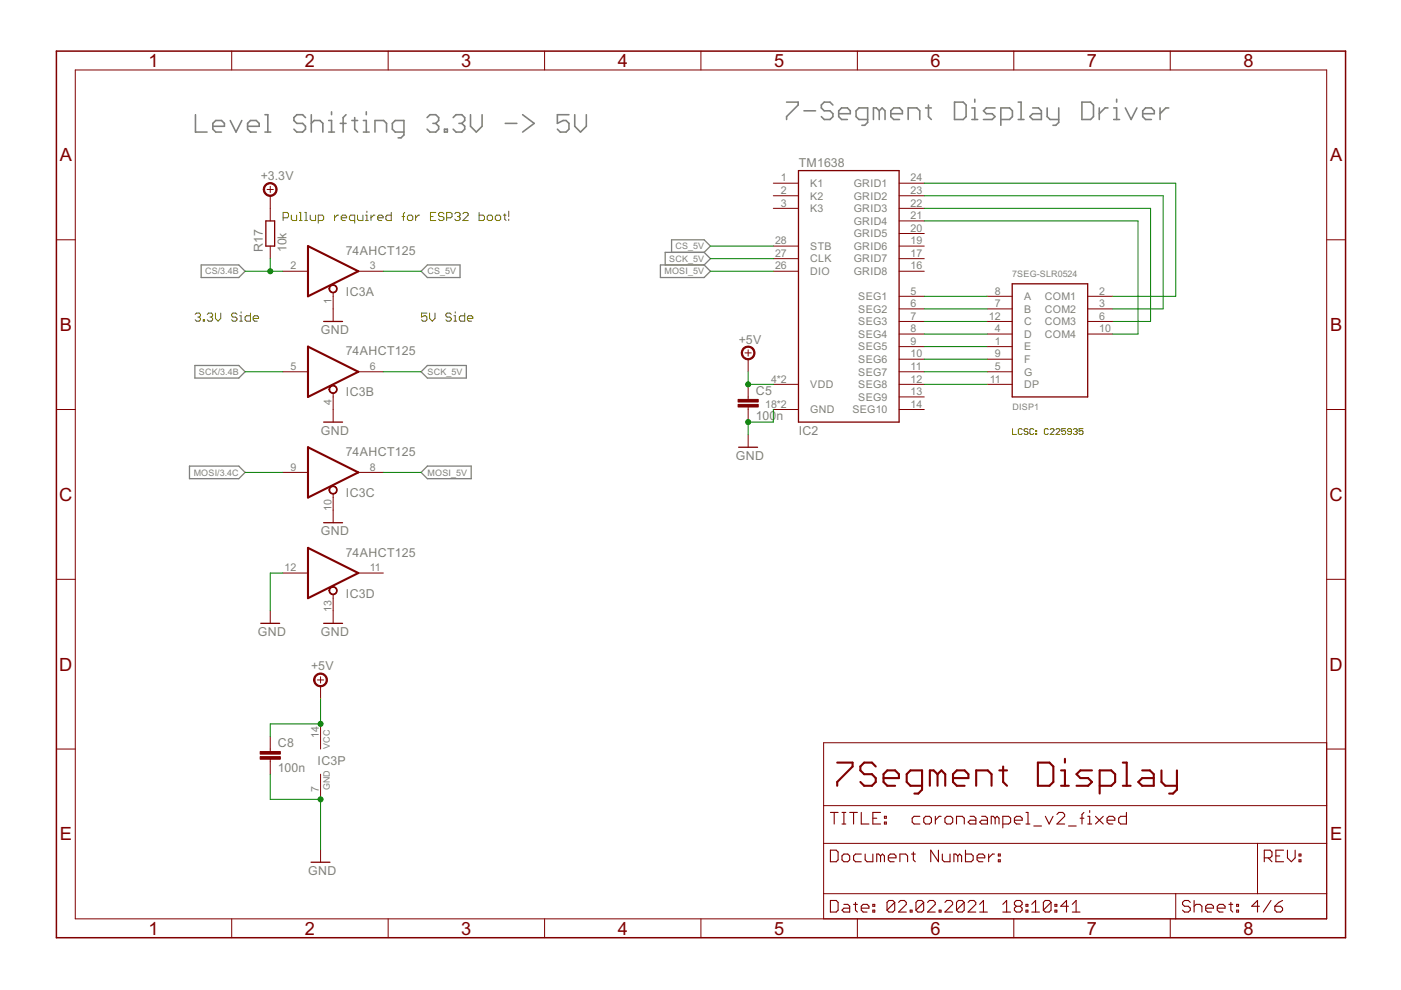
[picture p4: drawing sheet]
<svg xmlns="http://www.w3.org/2000/svg" width="297mm" height="210mm" viewBox="0 0 297 210" stroke-linecap="round" stroke-linejoin="round" font-family="sans-serif">
<g fill="none" stroke="#808000" stroke-width=".21">
<path d="M60 46.2h.9l.3-.3v-.6l-.3-.3h-.9v1.8M61.8 45.6v.9l.2 .3h.9v-1.2M63.5 45h.3v1.8M63.5 46.8h.6M64.6 45h.3v1.8M64.6 46.8h.6M65.8 45.6v.9l.3 .3h.8v-1.2M67.5 46.8h.8l.3-.3v-.6l-.3-.3h-.8v1.7M70.9 45.6v1.2M71.8 45.6h-.3l-.6 .6M72.3 46.2h1.2v-.3l-.3-.3h-.6l-.3 .3v.6l.3 .3h.6M75.2 46.8h-.8l-.3-.3v-.6l.3-.3h.8v1.7"/>
<path d="M75.8 45.6v.9l.3 .3h.8v-1.2M77.5 46.8h.6M77.5 45.6h.3v1.2M77.8 44.8v.2M78.7 45.6v1.2M79.5 45.6h-.3l-.5 .6M80.1 46.2h1.1v-.3l-.3-.3h-.5l-.3 .3v.6l.3 .3h.5M83 45v1.8h-.9l-.3-.3v-.6l.3-.3h.9M85.2 45.9h.6M85.8 45l-.3 .3v1.5M86.4 45.9l.3-.3h.5l.3 .3v.6l-.3 .3h-.5l-.3-.3zM88.1 45.6v1.2"/>
<path d="M89 45.6h-.3l-.6 .6M91.3 45.9h.5M92.4 45h-1.1v1.8h1.1M94.1 45.3l-.3-.3h-.5l-.3 .3v.3l.3 .3h.5l.3 .3v.3l-.3 .3h-.5l-.3-.3M94.7 46.2h.8l.3-.3v-.6l-.3-.3h-.8v1.8M96.4 45.3l.3-.3h.6l.3 .3v.3l-.3 .3M97 45.9h.3M97.3 45.9l.3 .3v.3l-.3 .3h-.6l-.3-.3M98.1 45.3l.3-.3h.6l.3 .3v.3l-1.2 1.2h1.2M101.6 45v1.8h.8l.3-.3v-.6l-.3-.3h-.8M103.6 45.6h.5l.3 .3v.6l-.3 .3h-.5l-.3-.3v-.6zM105.3 45.6h.6l.3 .3v.6l-.3 .3h-.6l-.3-.3v-.6z"/>
<path d="M106.7 45.6h.6M107 45.3v1.2l.3 .3M107.9 44.8v1.1M107.9 46.5v.3M41.4 66.7l.3-.3h.5l.3 .3v.3l-.3 .2M41.9 67.2h.3M42.2 67.2l.3 .3v.3l-.3 .3h-.5l-.3-.3M43.1 67.8h.3v.3h-.3zM43.9 66.7l.3-.3h.6l.3 .3v.3l-.3 .2M44.5 67.2h.3M44.8 67.2l.3 .3v.3l-.3 .3h-.6l-.3-.3M45.7 66.4v1.1l.5 .6 .6-.6v-1.1"/>
<path d="M50.2 66.7l-.2-.3h-.6l-.3 .3v.3l.3 .2h.6l.2 .3v.3l-.2 .3h-.6l-.3-.3M50.8 68.1h.6M50.8 67h.3v1.1M51.1 66.1v.3M53.1 66.4v1.7h-.8l-.3-.3v-.6l.3-.2h.8M53.7 67.5h1.1v-.3l-.3-.2h-.5l-.3 .2v.6l.3 .3h.5M90.5 66.4h-1.1v.8l.8-.2 .3 .2v.6l-.3 .3h-.5l-.3-.3M91.1 66.4v1.1l.6 .6 .5-.6v-1.1M95.7 66.7l-.3-.3h-.6l-.3 .3v.3l.3 .2h.6l.3 .3v.3l-.3 .3h-.6l-.3-.3M96.2 68.1h.6M96.2 67h.3v1.1M96.5 66.1v.3"/>
<path d="M98.5 66.4v1.7h-.8l-.3-.3v-.6l.3-.2h.8M99.1 67.5h1.1v-.3l-.2-.2h-.6l-.3 .2v.6l.3 .3h.6M214.7 90.9v1.2h.8M216.7 91.1l-.2-.2h-.4l-.2 .2v.8l.2 .2h.4l.2-.2M218 91.1l-.3-.2h-.4l-.2 .2 .2 .4h.4l.3 .2-.3 .4h-.4l-.2-.2M219.2 91.1l-.2-.2h-.4l-.2 .2v.8l.2 .2h.4l.2-.2M219.6 91.9h.2v.2h-.2zM219.6 91.3h.2v.2h-.2zM222.2 91.1l-.2-.2h-.4l-.2 .2v.8l.2 .2h.4l.2-.2M222.7 91.1l.2-.2h.4l.2 .2v.2l-.8 .8h.8M223.9 91.1l.2-.2h.4l.2 .2v.2l-.8 .8h.8M225.9 90.9h-.8v.6l.4-.2 .4 .2v.4l-.2 .2h-.4l-.2-.2"/>
<path d="M227.2 91.5h-.7l-.2-.2 .2-.4h.4l.3 .2v.8l-.3 .2h-.4l-.2-.2M227.6 91.1l.2-.2h.4l.2 .2-.2 .4M228 91.5h.2M228.2 91.5l.2 .2-.2 .4h-.4l-.2-.2M229.6 90.9h-.8v.6l.4-.2 .4 .2v.4l-.2 .2h-.4l-.2-.2"/>
</g>
<g fill="none" stroke="#808080" stroke-width=".34">
<path d="M41.4 24.3v3.7h2.5M45.1 26.8h2.5v-.6l-.6-.7h-1.3l-.6 .7v1.2l.6 .6h1.3M48.8 25.5l1.2 2.5 1.3-2.5M52.5 26.8h2.4v-.6l-.6-.7h-1.2l-.6 .7v1.2l.6 .6h1.2M56.2 28h1.2M56.2 24.3h.6v3.7M64.8 24.9l-.6-.6h-1.3l-.6 .6v.6l.6 .7h1.3l.6 .6v.6l-.6 .6h-1.3l-.6-.6M66 26.2l.6-.7h1.2l.7 .7v1.8M66 24.3v3.7M69.7 28h1.2M69.7 25.5h.6v2.5M70.3 23.7v.6"/>
<path d="M72.1 26.2h1.3M73.4 24.3l-.7 .6v3.1M74.6 25.5h1.2M75.2 24.9v2.5l.6 .6M77 28h1.3M77 25.5h.7v2.5M77.7 23.7v.6M79.5 28v-2.5h1.8l.7 .7v1.8M85.6 28h-1.8l-.6-.6v-1.2l.6-.7h1.8v3.1l-.6 .6h-.6M90.6 24.9l.6-.6h1.2l.6 .6v.6l-.6 .7M91.8 26.2h.6M92.4 26.2l.6 .6v.6l-.6 .6h-1.2l-.6-.6"/>
<path d="M94.2 27.4h.6v.6h-.6zM96.1 24.9l.6-.6h1.2l.6 .6v.6l-.6 .7M97.3 26.2h.6M97.9 26.2l.6 .6v.6l-.6 .6h-1.2l-.6-.6M99.8 24.3v2.5l1.2 1.2 1.2-1.2v-2.5M107.1 26.2h2.5M110.8 24.3l2.5 1.9-2.5 1.8M120.6 24.3h-2.4v1.9l1.2-.7h.6l.6 .7v1.2l-.6 .6h-1.2l-.6-.6M121.9 24.3v2.5l1.2 1.2 1.2-1.2v-2.5M166.8 21.7h2.4v.6l-2.4 2.4v.6M170.5 23.5h2.4M176.6 22.3l-.6-.6h-1.2l-.7 .6v.6l.7 .6h1.2l.6 .6v.6l-.6 .6h-1.2l-.7-.6"/>
<path d="M177.8 24.1h2.5v-.6l-.6-.6h-1.3l-.6 .6v1.2l.6 .6h1.3M184 25.3h-1.9l-.6-.6v-1.2l.6-.6h1.9v3.1l-.7 .6h-.6M186.4 23.5l-.6-.6h-.6v2.4M186.4 23.5l.6-.6 .6 .6v1.8M186.4 23.5v1.8M188.9 24.1h2.4v-.6l-.6-.6h-1.2l-.6 .6v1.2l.6 .6h1.2M192.6 25.3v-2.4h1.8l.6 .6v1.8M196.2 22.9h1.3M196.8 22.3v2.4l.7 .6M202.4 21.7h1.8l.6 .6v2.4l-.6 .6h-1.8zM206.1 25.3h1.2M206.1 22.9h.6v2.4"/>
<path d="M206.7 21v.7M211 22.9h-1.9l-.6 .6 .6 .6h1.3l.6 .6-.6 .6h-1.9M212.2 25.3h1.8l.7-.6v-1.2l-.7-.6h-1.8v3.7M215.9 21.7h.6v3.6M215.9 25.3h1.2M218.9 22.9h1.3l.6 .6v1.8h-1.9l-.6-.6 .6-.6h1.9M222 22.9v1.8l.6 .6h1.9M224.5 22.9v3.1l-.6 .6h-.7M229.4 21.7h1.8l.6 .6v2.4l-.6 .6h-1.8zM233.1 22.9v2.4M234.9 22.9h-.6l-1.2 1.2M236.1 25.3h1.3"/>
<path d="M236.1 22.9h.6v2.4M236.7 21v.7M238.6 22.9l1.2 2.4 1.2-2.4M242.3 24.1h2.4v-.6l-.6-.6h-1.2l-.6 .6v1.2l.6 .6h1.2M246 22.9v2.4M247.8 22.9h-.6l-1.2 1.2"/>
</g>
<path d="M42.7 56.2h7.9l1.4 1.3-1.4 1.3h-7.9zM90.6 56.2h6.9v2.6h-6.9l-1.3-1.3zM140 56.2h9.3l1.3 1.3-1.3 1.3h-9.3zM142.4 53.5v-2.7h6.9l1.3 1.4-1.3 1.3M149.3 53.5h-8.3v2.7M149.3 53.5l1.3 1.3-1.3 1.4M41.3 77.5h9.3l1.4 1.3-1.4 1.4h-9.3zM90.6 77.5h8.3v2.7h-8.3l-1.3-1.4zM40.2 98.8h10.4l1.4 1.4-1.4 1.3h-10.4zM90.6 98.8h9.3v2.7h-9.3l-1.3-1.3z" fill="none" stroke="#808080" stroke-width=".28"/>
<g fill="none" stroke="#800000" stroke-width=".44">
<path d="M65.3 52.2l10.7 5.3-10.7 5.3zM65.3 73.5l10.7 5.3-10.7 5.4zM65.3 94.8l10.7 5.4-10.7 5.3zM65.3 116.2l10.7 5.3-10.7 5.3zM177.5 161.7h3.3v.8l-3.3 3.3v.8M185.7 162.5l-.8-.8h-1.7l-.8 .8v.8l.8 .8h1.7l.8 .9v.8l-.8 .8h-1.7l-.8-.8M187.3 165h3.3v-.9l-.8-.8h-1.7l-.8 .8v1.7l.8 .8h1.7M195.5 166.6h-2.5l-.8-.8v-1.7l.8-.8h2.5v4.1l-.8 .9h-.8M198.8 164.1l-.8-.8h-.9v3.3M198.8 164.1v2.5M198.8 164.1l.8-.8 .8 .8v2.5M202.1 165h3.2v-.9l-.8-.8h-1.6l-.8 .8v1.7l.8 .8h1.6"/>
<path d="M207 166.6v-3.3h2.4l.8 .8v2.5M211.9 163.3h1.6M212.7 162.5v3.3l.8 .8M220 161.7h2.5l.8 .8v3.3l-.8 .8h-2.5zM225 166.6h1.6M225 163.3h.8v3.3M225.8 160.9v.8M231.5 163.3h-2.4l-.9 .8 .9 .9h1.6l.8 .8-.8 .8h-2.5M233.2 166.6h2.4l.8-.8v-1.7l-.8-.8h-2.4v5M238.1 161.7h.8v4.9M238.1 166.6h1.6M242.2 163.3h1.6l.8 .8v2.5h-2.4l-.9-.8 .9-.8h2.4"/>
<path d="M246.3 163.3v2.5l.8 .8h2.4M249.5 163.3v4.1l-.8 .9h-.8"/>
</g>
<g fill="none" stroke="#800000" stroke-width=".21">
<path d="M16 14.8h265.3v180h-265.3zM49.1 10.8v4M82.3 10.8v4M115.5 10.8v4M148.6 10.8v4M181.8 10.8v4M214.9 10.8v4M248.1 10.8v4M57.3 39.5v1.3M164 38.8h5.3M190.6 38.8h5.4M12 50.8h4"/>
<path d="M56.6 40.2h1.4M57.3 41.5v5.3M57.3 52.2v2.6M60 57.5h5.3M76 57.5h5.3M164 41.5h5.3M164 44.2h5.3M164 52.2h5.3M164 54.8h5.3M164 57.5h5.3M190.6 41.5h5.4M190.6 44.2h5.4"/>
<path d="M190.6 46.8h5.4M190.6 49.5h5.4M190.6 52.2h5.4M190.6 54.8h5.4M190.6 57.5h5.4M281.3 50.8h4M60 78.8h5.3M70.6 62v6.2M76 78.8h5.3M157.9 74.8h1.4M158.6 74.2v1.3M158.6 76.2v2.6"/>
<path d="M190.6 62.8h5.4M190.6 65.5h5.4M190.6 68.2h5.4M190.6 70.8h5.4M190.6 73.5h5.4M190.6 76.2h5.4M190.6 78.8h5.4M209.3 62.8h5.3M209.3 65.5h5.3M209.3 68.2h5.3M209.3 70.8h5.3M209.3 73.5h5.3"/>
<path d="M209.3 76.2h5.3M209.3 78.8h5.3M230.6 62.8h5.3M230.6 65.5h5.3M230.6 68.2h5.3M230.6 70.8h5.3M12 86.8h4M70.6 83.4v6.1M158.6 81.5v3.2M158.6 86.3v3.2M158.6 92.2v2.6M164 86.8h5.3"/>
<path d="M164 81.5h5.3M190.6 86.8h5.4M190.6 81.5h5.4M190.6 84.2h5.4M209.3 81.5h5.3M281.3 86.8h4M60 100.2h5.3M70.6 104.7v6.1M76 100.2h5.3M12 122.8h4M57.3 129.5v2.7M60 121.5h5.3"/>
<path d="M70.6 126v6.2M76 121.5h5.3M281.3 122.8h4M12 158.8h4M57.3 156.1v3.3M67.3 144.2h1.3M68 143.5v1.3M68 145.5v2.7M68 153.5v5.3M281.3 157.5h-106.7v37.3M281.3 158.8h4M57.3 161v3.1"/>
<path d="M68 164.1v5.4M174.6 178.8h106.7M174.6 170.8h106.7M266.6 178.8v10.7M49.1 194.8v4M68 180.1v2.7M82.3 194.8v4M115.5 194.8v4M148.6 194.8v4M174.6 189.5h106.7M181.8 194.8v4M214.9 194.8v4"/>
<path d="M248.1 194.8v4M249.3 189.5v5.3"/>
</g>
<g fill="none" stroke="#800000" stroke-width=".23">
<path d="M176.1 172.3h1.6M176.9 172.3v2.4M178.5 172.3h.8M178.5 174.7h.8M178.9 172.3v2.4M180.1 172.3h1.7M181 172.3v2.4M182.6 172.3v2.4h1.6M185.1 173.5h.8M186.7 172.3h-1.6v2.4h1.6M187.5 174.3h.4v.4h-.4zM187.5 173.1h.4v.4h-.4z"/>
<path d="M195 173.1h-1.2l-.4 .4v.8l.4 .4h1.2M196.3 173.1h.8l.4 .4v.8l-.4 .4h-.8l-.4-.4v-.8zM198.3 173.1v1.6M199.5 173.1h-.4l-.8 .8M200.3 173.5l.5-.4h.8l.4 .4v.8l-.4 .4h-.8l-.5-.4zM202.8 174.7v-1.6h1.2l.4 .4v1.2M205.7 173.1h.8l.4 .4v1.2h-1.2l-.4-.4 .4-.4h1.2M208.1 173.1h.8l.5 .4v1.2h-1.3l-.4-.4 .4-.4h1.3M211 173.5l-.4-.4h-.4v1.6M211 173.5v1.2M211 173.5l.4-.4 .4 .4v1.2M212.6 174.7h1.2l.5-.4v-.8l-.5-.4h-1.2v2.4"/>
<path d="M215.1 173.9h1.6v-.4l-.4-.4h-.8l-.4 .4v.8l.4 .4h.8M217.5 172.3h.5v2.4M217.5 174.7h.9M219.2 175.1h1.6M221.6 173.1l.8 1.6 .9-1.6M224.1 172.7l.4-.4h.8l.4 .4v.4l-1.6 1.6h1.6M226.5 175.1h1.7M229 173.5h.8M229.8 172.3l-.4 .4v2M230.6 174.7h.9M230.6 173.1h.4v1.6M231 171.9v.4"/>
<path d="M232.3 173.1l1.6 1.6M233.9 173.1l-1.6 1.6M234.7 173.9h1.7v-.4l-.5-.4h-.8l-.4 .4v.8l.4 .4h.8M238.8 172.3v2.4h-1.2l-.4-.4v-.8l.4-.4h1.2M176.1 180.3h1.2l.4 .4v1.6l-.4 .4h-1.2zM176.1 190.9h1.2l.4 .4v1.7l-.4 .4h-1.2zM178.5 181.5l.4-.4h.8l.4 .4v.8l-.4 .4h-.8l-.4-.4zM178.9 191.7h.8l.4 .5v1.2h-1.2l-.4-.4 .4-.4h1.2M181 191.7h.8M181.4 191.3v1.7l.4 .4M182.6 192.6h1.6v-.4l-.4-.5h-.8l-.4 .5v.8l.4 .4h.8M182.6 181.1h-1.2l-.4 .4v.8l.4 .4h1.2"/>
<path d="M183.4 181.1v1.2l.4 .4h1.3v-1.6M185.1 193h.4v.4h-.4zM185.1 191.7h.4v.5h-.4zM186.7 181.5l-.4-.4h-.4v1.6M186.7 181.5l.4-.4 .4 .4v1.2M186.7 181.5v1.2M188.3 181.9h1.7v-.4l-.4-.4h-.9l-.4 .4v.8l.4 .4h.9M189.7 191.3v1.7l-.4 .4h-.8l-.4-.4M189.7 191.3l-.4-.4h-.8l-.4 .4v1.7M189.7 191.3l-1.6 1.7M190.5 191.3l.4-.4h.8l.5 .4v.4l-1.7 1.7h1.7M190.8 182.7v-1.6h1.2l.4 .4v1.2"/>
<path d="M193 193h.4v.4h-.4zM193.3 181.1h.8M193.7 180.7v1.6l.4 .4M195.8 191.3v1.7l-.4 .4h-.8l-.4-.4M195.8 191.3l-.4-.4h-.8l-.4 .4v1.7M195.8 191.3l-1.6 1.7M196.7 191.3l.4-.4h.8l.4 .4v.4l-1.6 1.7h1.6M199 180.3v2.4l-1.7-2.4v2.4M199.1 193h.4v.4h-.4zM199.8 181.1v1.2l.4 .4h1.2v-1.6M200.3 191.3l.4-.4h.9l.4 .4v.4l-1.7 1.7h1.7M203.1 181.5l-.5-.4h-.4v1.6"/>
<path d="M203.1 181.5v1.2M203.1 181.5l.4-.4 .4 .4v1.2M204.4 191.3v1.7l-.4 .4h-.8l-.4-.4M204.4 191.3l-.4-.4h-.8l-.4 .4v1.7M204.4 191.3l-1.6 1.7M204.7 180.3v2.4h1.2l.4-.4v-.8l-.4-.4h-1.2M205.3 191.3l.4-.4h.8l.4 .4v.4l-1.6 1.7h1.6M207.2 181.9h1.6v-.4l-.4-.4h-.8l-.4 .4v.8l.4 .4h.8M207.7 193.4h1.6M207.7 191.7l.8-.8v2.5M209.6 181.1v1.6M210.8 181.1h-.4l-.8 .8"/>
<path d="M211.7 182.3h.4v.4h-.4zM211.7 181.1h.4v.4h-.4zM212.6 193.4h1.6M212.6 191.7l.8-.8v2.5M215.5 192.2l-.4 .4v.4l.4 .4h.8l.4-.4v-.4l-.4-.4M215.5 192.2l-.4-.5v-.4l.4-.4h.8l.4 .4v.4l-.4 .5M215.5 192.2h.8M217.5 193h.4v.4h-.4zM217.5 191.7h.4v.5h-.4zM218.8 193.4h1.6M218.8 191.7l.8-.8v2.5M222.8 191.3v1.7l-.4 .4h-.8l-.4-.4"/>
<path d="M222.8 191.3l-.4-.4h-.8l-.4 .4v1.7M222.8 191.3l-1.6 1.7M223.7 193h.4v.4h-.4zM223.7 191.7h.4v.5h-.4zM226.5 192.2h-1.6l1.2-1.3v2.5M227.4 193.4h1.6M227.4 191.7l.8-.8v2.5M252.4 191.3l-.5-.4h-.8l-.4 .4v.4l.4 .5h.8l.5 .4v.4l-.5 .4h-.8l-.4-.4M253.2 192.2l.4-.5h.8l.4 .5v1.2M253.2 190.9v2.5M255.6 192.6h1.7v-.4l-.4-.5h-.8l-.5 .5v.8l.5 .4h.8M258.1 192.6h1.6v-.4l-.4-.5h-.8l-.4 .5v.8l.4 .4h.8"/>
<path d="M260.5 191.7h.9M261 191.3v1.7l.4 .4M262.2 193h.4v.4h-.4zM262.2 191.7h.4v.5h-.4zM267 192.2h-1.6l1.2-1.3v2.5M268.1 181.9h1.2l.4-.4v-.8l-.4-.4h-1.2v2.4M268.9 181.9l.8 .8M269.5 190.9l-1.7 2.5M270.3 192.2h1.2l.4 .4v.4l-.4 .4h-.8l-.4-.4zM270.5 181.5h.8M271.9 190.9l-.8 .4-.8 .9M272.1 180.3h-1.6v2.4h1.6"/>
<path d="M273 180.3v1.6l.8 .8 .8-.8v-1.6M275.4 182.3h.4v.4h-.4zM275.4 181.1h.4v.4h-.4z"/>
</g>
<path d="M12 10.8h273.3v188h-273.3z" fill="none" stroke="#800000" stroke-width=".32"/>
<path d="M169.3 36.2h21.3v53.3h-21.3zM56.4 46.8h1.8v5.4h-1.8zM68.6 68.2h4M214.6 60.2h16v24h-16zM68.6 89.5h4M156.6 94.8h4M68.6 110.8h4M55.3 132.2h4M68.6 132.2h4M66 182.8h4" fill="none" stroke="#800000" stroke-width=".28"/>
<g fill="#800000" stroke="#800000" stroke-width=".21">
<path d="M157.5 73.9a1.46 1.46 0 0 1 2.4 .1 1.46 1.46 0 0 1-.9 2.2 1.46 1.46 0 0 1-1.8-1.4h.2a1.2 1.2 0 0 1 1.7-1.1 1.2 1.2 0 0 1 .3 2 1.2 1.2 0 0 1-1.9-.6l-.1-.3h-.2z" fill-rule="evenodd"/>
<path d="M70.1 60.5a.88 .88 0 0 1 1.3 .4 .88 .88 0 0 1-.6 1.2 .88 .88 0 0 1-1.1-.9h.2a.72 .72 0 0 1 1.1-.6 .72 .72 0 0 1 .1 1.2 .72 .72 0 0 1-1.2-.4v-.2h-.2l.1-.2z" fill-rule="evenodd"/>
<path d="M69.9 82a.88 .88 0 0 1 1.4 0 .88 .88 0 0 1-.4 1.4 .88 .88 0 0 1-1.2-.8h.2a.72 .72 0 0 1 1.1-.6 .72 .72 0 0 1 .1 1.2 .72 .72 0 0 1-1.2-.4v-.2h-.2z" fill-rule="evenodd"/>
<path d="M69.9 103.4a.88 .88 0 0 1 1.4 0 .88 .88 0 0 1-.4 1.3 .88 .88 0 0 1-1.2-.8h.2a.72 .72 0 0 1 1.1-.6 .72 .72 0 0 1 .1 1.2 .72 .72 0 0 1-1.2-.4v-.2h-.2z" fill-rule="evenodd"/>
<path d="M66.9 143.2a1.47 1.47 0 0 1 2.3 .2 1.47 1.47 0 0 1-.9 2.2 1.47 1.47 0 0 1-1.8-1.4h.3a1.2 1.2 0 0 1 1.6-1.2 1.2 1.2 0 0 1 .3 2 1.2 1.2 0 0 1-1.9-.6v-.2h-.3z" fill-rule="evenodd"/>
<path d="M56.2 39.2a1.47 1.47 0 0 1 2.3 .2 1.47 1.47 0 0 1-.8 2.2 1.47 1.47 0 0 1-1.9-1.4h.3a1.2 1.2 0 0 1 1.7-1.2 1.2 1.2 0 0 1 .3 2 1.2 1.2 0 0 1-2-.6v-.2h-.3z" fill-rule="evenodd"/>
<path d="M69.9 124.7a.88 .88 0 0 1 1.4 0 .88 .88 0 0 1-.4 1.4 .88 .88 0 0 1-1.2-.9h.2a.72 .72 0 0 1 1.1-.6 .72 .72 0 0 1 .1 1.2 .72 .72 0 0 1-1.2-.3v-.3h-.2z" fill-rule="evenodd"/>
</g>
<g fill="#800000" stroke="#800000" stroke-width=".21">
<path d="M156.5 85.7h4.3v.6h-4.3z"/>
<path d="M156.5 84.7h4.3v.5h-4.3z"/>
<path d="M55.2 160.4h4.2v.6h-4.2z"/>
<path d="M55.2 159.3h4.2v.6h-4.2z"/>
</g>
<g fill="none" stroke="#008000" stroke-width=".21">
<path d="M196 38.8h53.3v24h-13.4M52 57.5h8M57.3 54.8v2.7M81.3 57.5h8M150.6 52.2h13.4M150.6 57.5h13.4M150.6 54.8h13.4M196 41.5h50.6v24h-10.7M196 46.8h45.3v24h-5.4M196 44.2h47.9v24h-8M52 78.8h8M81.3 78.8h8"/>
<path d="M158.6 78.8v2.7h5.4M196 62.8h13.3M196 65.5h13.3M196 70.8h13.3M196 68.2h13.3M196 73.5h13.3M196 76.2h13.3M196 78.8h13.3M164 86.8v2.7h-5.4v2.7M196 81.5h13.3M52 100.2h8M81.3 100.2h8"/>
<path d="M60 121.5h-2.7v8M68 148.2v5.3h-10.7v2.6M57.3 164.1v5.4h10.7v10.6"/>
</g>
<g fill="#008000" stroke="#008000" stroke-width=".21">
<circle cx="158.6" cy="81.5" r=".53"/>
<circle cx="68" cy="153.5" r=".53"/>
<circle cx="158.6" cy="89.5" r=".53"/>
<circle cx="68" cy="169.5" r=".53"/>
<circle cx="57.3" cy="57.5" r=".53"/>
</g>
<g font-size="4.3" fill="#800000">
<text x="31.5" y="14.2">1</text>
<text x="64.6" y="14.2">2</text>
<text x="97.8" y="14.2">3</text>
<text x="131" y="14.2">4</text>
<text x="164.1" y="14.2">5</text>
<text x="197.3" y="14.2">6</text>
<text x="230.5" y="14.2">7</text>
<text x="263.6" y="14.2">8</text>
<text x="12.7" y="34.2">A</text>
<text x="282" y="34.2">A</text>
<text x="12.7" y="70.2">B</text>
<text x="282" y="70.2">B</text>
<text x="12.6" y="106.2">C</text>
<text x="281.9" y="106.2">C</text>
<text x="12.6" y="142.2">D</text>
<text x="281.9" y="142.2">D</text>
<text x="12.7" y="178.2">E</text>
<text x="282" y="178.2">E</text>
<text x="31.5" y="198.2">1</text>
<text x="64.6" y="198.2">2</text>
<text x="97.8" y="198.2">3</text>
<text x="131" y="198.2">4</text>
<text x="164.1" y="198.2">5</text>
<text x="197.3" y="198.2">6</text>
<text x="230.5" y="198.2">7</text>
<text x="263.6" y="198.2">8</text>
</g>
<g font-size="2.9" fill="#808080">
<text x="169.3" y="35.4">TM1638</text>
<text x="55.3" y="38.2">+3.3V</text>
<text x="55.7" y="53.5" transform="rotate(-90 55.7 53.5)">R17</text>
<text x="60.8" y="53.5" transform="rotate(-90 60.8 53.5)">10k</text>
<text x="73.3" y="54">74AHCT125</text>
<text x="73.3" y="62.7">IC3A</text>
<text x="68" y="70.8">GND</text>
<text x="73.3" y="75.4">74AHCT125</text>
<text x="156.6" y="72.8">+5V</text>
<text x="160.3" y="83.8">C5</text>
<text x="73.3" y="84">IC3B</text>
<text x="160.2" y="89.1">100</text>
<text x="164.6" y="89.1">n</text>
<text x="68" y="92.2">GND</text>
<text x="169.3" y="92.2">IC2</text>
<text x="73.3" y="96.7">74AHCT125</text>
<text x="156" y="97.5">GND</text>
<text x="73.3" y="105.4">IC3C</text>
<text x="68" y="113.5">GND</text>
<text x="73.3" y="118">74AHCT125</text>
<text x="73.3" y="126.7">IC3D</text>
<text x="54.7" y="134.8">GND</text>
<text x="68" y="134.8">GND</text>
<text x="66" y="142.2">+5V</text>
<text x="58.9" y="158.4">C8</text>
<text x="58.9" y="163.8">100n</text>
<text x="67.3" y="162.2">IC3P</text>
<text x="65.3" y="185.5">GND</text>
</g>
<g font-size="2.5" fill="#808080">
<text x="165.6" y="38.5">1</text>
<text x="165.6" y="41.1">2</text>
<text x="171.8" y="39.6">K1</text>
<text x="181" y="39.6">GRID1</text>
<text x="193.1" y="38.5">24</text>
<text x="193.1" y="41.1">23</text>
<text x="165.6" y="43.8">3</text>
<text x="171.8" y="42.3">K2</text>
<text x="171.8" y="45">K3</text>
<text x="181" y="42.3">GRID2</text>
<text x="181" y="45">GRID3</text>
<text x="181" y="47.6">GRID4</text>
<text x="193.1" y="43.8">22</text>
<text x="193.1" y="46.5">21</text>
<text x="164.3" y="51.8">28</text>
<text x="171.8" y="53">STB</text>
<text x="181" y="50.3">GRID5</text>
<text x="181" y="53">GRID6</text>
<text x="193.1" y="49.1">20</text>
<text x="193.1" y="51.8">19</text>
<text x="61.6" y="57.1">2</text>
<text x="78.4" y="57.1">3</text>
<text x="164.3" y="57.1">26</text>
<text x="164.3" y="54.5">27</text>
<text x="171.8" y="58.3">DIO</text>
<text x="171.8" y="55.6">CLK</text>
<text x="181" y="55.6">GRID7</text>
<text x="181" y="58.3">GRID8</text>
<text x="193.1" y="54.5">17</text>
<text x="193.1" y="57.1">16</text>
<text x="70.3" y="64.5" transform="rotate(-90 70.3 64.5)">1</text>
<text x="182" y="63.6">SEG1</text>
<text x="193.1" y="62.5">5</text>
<text x="193.1" y="65.1">6</text>
<text x="210.9" y="62.5">8</text>
<text x="210.9" y="65.1">7</text>
<text x="217.1" y="63.6">A</text>
<text x="221.5" y="63.6">COM1</text>
<text x="233.1" y="62.5">2</text>
<text x="233.1" y="65.1">3</text>
<text x="182" y="66.3">SEG2</text>
<text x="182" y="69">SEG3</text>
<text x="182" y="71.6">SEG4</text>
<text x="193.1" y="67.8">7</text>
<text x="193.1" y="70.5">8</text>
<text x="209.7" y="67.8">12</text>
<text x="210.9" y="70.5">4</text>
<text x="217.1" y="66.3">B</text>
<text x="217.1" y="71.6">D</text>
<text x="217.1" y="69">C</text>
<text x="221.5" y="66.3">COM2</text>
<text x="221.5" y="69">COM3</text>
<text x="221.5" y="71.6">COM4</text>
<text x="233.1" y="67.8">6</text>
<text x="233.1" y="70.5">10</text>
<text x="182" y="74.3">SEG5</text>
<text x="182" y="77">SEG6</text>
<text x="193.1" y="73.1">9</text>
<text x="193.1" y="75.8">10</text>
<text x="210.9" y="73.1">1</text>
<text x="210.9" y="75.8">9</text>
<text x="217.1" y="74.3">E</text>
<text x="217.1" y="77">F</text>
<text x="61.6" y="78.5">5</text>
<text x="78.4" y="78.5">6</text>
<text x="163.5" y="81.1">4*2</text>
<text x="171.8" y="82.3">VDD</text>
<text x="182" y="79.6">SEG7</text>
<text x="182" y="82.3">SEG8</text>
<text x="193.1" y="78.5">11</text>
<text x="193.1" y="81.1">12</text>
<text x="193.1" y="83.8">13</text>
<text x="209.8" y="81.1">11</text>
<text x="210.9" y="78.5">5</text>
<text x="217.1" y="79.6">G</text>
<text x="217.1" y="82.3">DP</text>
<text x="70.3" y="85.8" transform="rotate(-90 70.3 85.8)">4</text>
<text x="162.2" y="86.5">18*2</text>
<text x="171.8" y="87.6">GND</text>
<text x="180.7" y="87.6">SEG10</text>
<text x="182" y="85">SEG9</text>
<text x="193.1" y="86.5">14</text>
<text x="61.6" y="99.8">9</text>
<text x="78.4" y="99.8">8</text>
<text x="70.3" y="108.4" transform="rotate(-90 70.3 108.4)">10</text>
<text x="60.3" y="121.1">12</text>
<text x="78.4" y="121.1">11</text>
<text x="70.3" y="129.7" transform="rotate(-90 70.3 129.7)">13</text>
<text x="67.6" y="156.4" transform="rotate(-90 67.6 156.4)">14</text>
<text x="67.6" y="167.9" transform="rotate(-90 67.6 167.9)">7</text>
</g>
<g font-size="2.1" fill="#808080">
<text x="143.2" y="52.8">CS_5V</text>
<text x="43.5" y="58.2">CS/3.4B</text>
<text x="90.7" y="58.2">CS_5V</text>
<text x="140.9" y="58.2">MOSI_5V</text>
<text x="141.9" y="55.5">SCK_5V</text>
<text x="214.6" y="58.8">7SEG-SLR0524</text>
<text x="42.2" y="79.5">SCK/3.4B</text>
<text x="90.7" y="79.5">SCK_5V</text>
<text x="214.7" y="86.8">DISP1</text>
<text x="41.1" y="100.8">MOSI/3.4C</text>
<text x="90.7" y="100.8">MOSI_5V</text>
<text x="70" y="158.8" transform="rotate(-90 70 158.8)">VCC</text>
<text x="70" y="167.6" transform="rotate(-90 70 167.6)">GND</text>
</g>
</svg>
